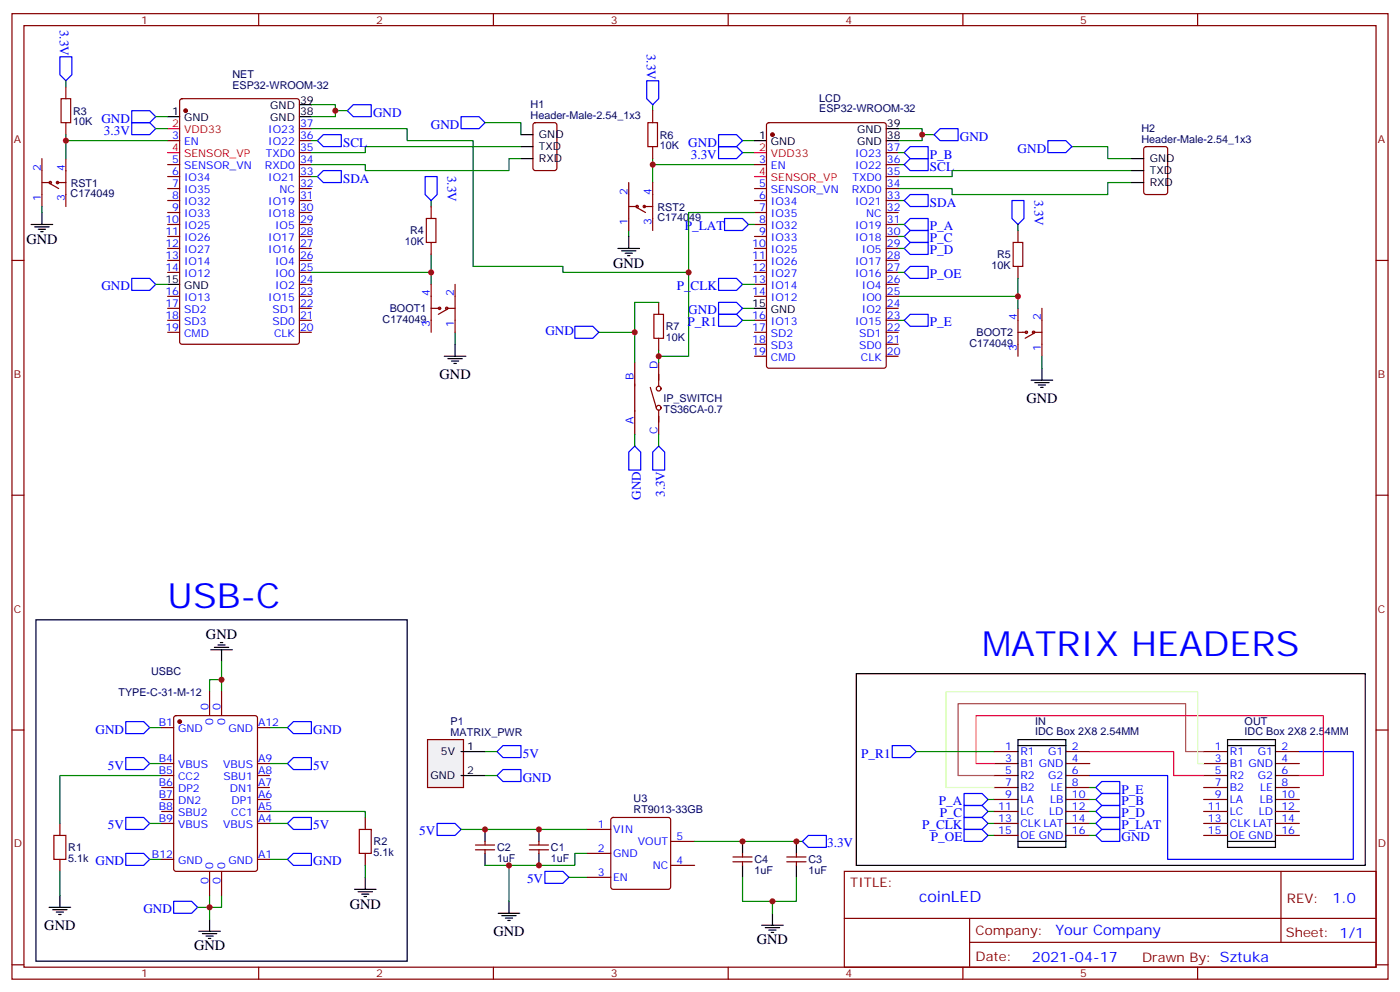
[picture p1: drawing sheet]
<svg xmlns="http://www.w3.org/2000/svg" width="412mm" height="292mm" viewBox="0 0 412 292" stroke-linecap="round" stroke-linejoin="round" font-family="sans-serif">
<g fill="none" stroke="#870000" stroke-width=".35">
<path d="M3.5 4h405.4v284.4h-405.4zM7.1 7.5h398.2v277.3h-398.2zM76.2 4v3.5M145.3 4v3.5M214.5 4v3.5M283.6 4v3.5M352.8 4v3.5M19.4 25.5v3.6M19.4 36.1v3.6M53.2 29.3l.4-.2h33.9l.6 .4 .1 71.2-.5 .6-34.1 .1-.6-.5-.1-71.1zM88.2 37.9h3.5M12.3 46.7v14.1"/>
<path d="M12.3 53.8h2.5M14.8 54.1l2.5 1.4M16.9 53.8h2.5M19.4 46.7v14.1M49.4 41.4h3.5M49.4 48.5h3.5M49.4 52h3.5M49.4 55.5h3.5M49.4 59.1h3.5M88.2 41.4h3.5M88.2 44.9h3.5M88.2 48.5h3.5"/>
<path d="M88.2 52h3.5M88.2 55.5h3.5M88.2 59.1h3.5M3.5 76.7h3.6M49.4 76.7h3.5M49.4 62.6h3.5M49.4 66.1h3.5M49.4 69.6h3.5M49.4 73.2h3.5M88.2 76.7h3.5M88.2 62.6h3.5M88.2 66.1h3.5"/>
<path d="M88.2 69.6h3.5M88.2 73.2h3.5M127 60.8v3.5M127 71.4v3.5M405.3 76.7h3.6M49.4 80.2h3.5M49.4 87.3h3.5M49.4 90.8h3.5M49.4 94.3h3.5M49.4 97.9h3.5M88.2 80.2h3.5M88.2 83.7h3.5"/>
<path d="M88.2 87.3h3.5M88.2 90.8h3.5M88.2 94.3h3.5M88.2 97.9h3.5M127 90.8h2.5M127 83.7v14.2M131.6 90.8h2.5M131.6 91.2l-2.5 1.4M134.1 83.7v14.2M3.5 145.8h3.6M405.3 145.8h3.6M3.5 215h3.6"/>
<path d="M405.3 215h3.6M292.8 221.3h7.1M292.8 224.9h7.1M292.8 228.4h7.1M292.8 231.9h7.1M292.8 235.4h7.1M292.8 239h7.1M314 221.3h7M314 224.9h7M314 228.4h7M314 231.9h7M314 235.4h7"/>
<path d="M314 239h7M17.6 242.5v3.5M17.6 253.1v3.5M107.6 240.7v3.6M107.6 251.3v3.5M140.1 250.3h5.6M140.1 248.8h5.6M142.9 247.8v1M142.9 250.3v1M155.9 250.3h5.7M155.9 248.8h5.7M158.7 247.8v1"/>
<path d="M158.7 250.3v1M172.9 244.3h7M172.9 251.3h7M172.9 258.4h7M180.2 240.9l.4-.2h16.2l.5 .2 .3 .5v19.8l-.3 .5-.5 .2h-16.2l-.5-.2-.2-.5v-19.8zM197.6 254.8h7M197.6 247.8h7M215.9 253.8h5.6M215.9 252.4h5.6M218.7 251.3v1.1M218.7 253.8v1M231.8 253.8h5.6"/>
<path d="M231.8 252.4h5.6M234.6 251.3v1.1M234.6 253.8v1M248.7 256.6h156.6v28.2h-156.6zM292.8 242.5h7.1M292.8 246h7.1M314 242.5h7M314 246h7M377.3 256.6v20.9M248.7 270.5h156.5M285.6 277.5h119.6M285.6 270.5v14.1"/>
<path d="M3.5 284.1h3.6M76.2 284.8v3.6M145.3 284.8v3.6M214.5 284.8v3.6M283.6 284.8v3.6M352.8 284.8v3.6M405.3 284.1h3.6"/>
<circle cx="14.8" cy="53.8" r=".35"/>
<circle cx="16.9" cy="53.8" r=".35"/>
<circle cx="129.5" cy="90.8" r=".35"/>
<circle cx="131.6" cy="90.8" r=".35"/>
</g>
<g fill="none" stroke="#000" stroke-width=".35">
<path d="M49.4 34.4h3.5M88.2 30.8h3.5M88.2 34.4h3.5M9.2 66.1h6.3M10.2 66.8h4.3M11.3 67.5h2.1M12 68.2h.7M12.3 62.6v3.5M49.4 83.7h3.5M130.9 104.9h6.3M131.9 105.6h4.3M133 106.3h2.1"/>
<path d="M133.7 107h.7M134.1 101.4v3.5M10.6 182.5h109.3v100.6h-109.3zM62.1 191.3h6.3M63.1 190.6h4.3M64.2 189.9h2.1M64.9 189.2h.7M65.3 191.3v3.6M299.9 217.8h14.1v31.8h-14.1zM299.9 219.6h14.1M107.6 258.4v3.5M142.9 244.3v3.5"/>
<path d="M142.9 251.3v3.5M158.7 244.3v3.5M158.7 251.3v3.5M218.7 247.8v3.5M218.7 254.8v3.6M234.6 247.8v3.5M234.6 254.8v3.6M299.9 247.8h14.1M14.5 267.2h6.3M15.5 267.9h4.3M16.6 268.6h2.1M17.3 269.3h.7"/>
<path d="M17.6 263.7v3.5M58.6 274.2h6.3M59.6 275h4.3M60.7 275.7h2.1M61.4 276.4h.7M61.7 270.7v3.5M104.4 261.9h6.4M105.5 262.6h4.2M106.5 263.3h2.2M107.2 264h.7M146.8 269h6.3M147.8 269.7h4.2"/>
<path d="M148.9 270.4h2.1M149.6 271.1h.7M149.9 265.4v3.6M224.4 272.5h6.3M225.4 273.2h4.3M226.5 273.9h2.1M227.2 274.6h.7M227.5 269v3.5"/>
</g>
<path d="M49.4 37.9h3.5M49.4 44.9h3.5" fill="none" stroke="#f00" stroke-width=".35"/>
<circle cx="54.7" cy="32.6" r=".53" fill="#870000" stroke="#870000" stroke-width=".35"/>
<path d="M18 29.1h2.8v7h-2.8zM125.6 64.3h2.8v7.1h-2.8zM15.9 246h3.5v7.1h-3.5zM105.8 244.3h3.6v7h-3.6z" fill="none" stroke="#a10000" stroke-width=".35"/>
<g fill="none" stroke="#008700" stroke-width=".35">
<path d="M19.4 39.7v1.7h30M19.4 23.8v1.7M45.9 37.9h3.5M45.9 34.4h3.5M91.7 30.8h7.1v3.6h-7.1M98.8 32.6h3.5M142.9 36.1h10.6v3.6M19.4 41.4v5.3M91.7 52h1.8M91.7 41.4h1.8M127 59.1v1.7M153.5 43.2h-45.9v1.7h-15.9"/>
<path d="M153.5 46.7h-3.6v3.5h-42.3v-1.7h-15.9M12.3 60.8v1.8M127 74.9v8.8M45.9 83.7h3.5M91.7 80.2h35.3M134.1 97.9v3.5M65.3 194.9v8.8M44.1 214.3h3.5M65.3 200.2h-3.6v3.5M79.4 214.3h5.3M44.1 224.9h3.5M47.6 228.4h-30v14.1"/>
<path d="M79.4 239h28.2v1.7M79.4 224.9h5.3M17.6 256.6v7.1M44.1 253.1h3.5M44.1 242.5h3.5M79.4 253.1h5.3M79.4 242.5h5.3M107.6 254.8v3.6M135.8 244.3h37.1M149.9 254.8v10.6M167.6 258.4h5.3M172.9 251.3h-3.6v3.5h-26.4"/>
<path d="M204.6 247.8h31.8M218.7 258.4v7h15.9v-7M61.7 263.7v7M65.3 263.7v3.5h-7.1M227.5 265.4v3.6"/>
</g>
<g fill="none" stroke="#00f" stroke-width=".35">
<path d="M17.6 16.7h3.6v5.3l-1.8 1.8-1.8-1.8zM38.8 36.1h5.3l1.8 1.8-1.8 1.8h-5.3zM38.8 32.6h5.3l1.8 1.8-1.8 1.7h-5.3zM95.2 39.7h5.3v3.5h-5.3l-1.7-1.8zM102.3 32.6l1.8-1.8h5.3v3.6h-5.3zM135.8 34.4h5.3l1.8 1.7-1.8 1.8h-5.3zM95.2 50.2h5.3v3.6h-5.3l-1.7-1.8zM125.2 52h3.6v5.3l-1.8 1.8-1.8-1.8zM38.8 82h5.3l1.8 1.7-1.8 1.8h-5.3zM37 212.5h5.3l1.8 1.8-1.8 1.7h-5.3zM86.4 212.5h5.3v3.5h-5.3l-1.7-1.7zM37 223.1h5.3l1.8 1.8-1.8 1.7h-5.3z"/>
<path d="M86.4 223.1h5.3v3.5h-5.3l-1.7-1.7zM37 251.3h5.3l1.8 1.8-1.8 1.7h-5.3zM37 240.7h5.3l1.8 1.8-1.8 1.8h-5.3zM86.4 251.3h5.3v3.5h-5.3l-1.7-1.7zM86.4 240.7h5.3v3.6h-5.3l-1.7-1.8zM128.8 242.5h5.3l1.7 1.8-1.7 1.7h-5.3zM160.5 256.6h5.3l1.8 1.8-1.8 1.7h-5.3zM238.1 246h5.3v3.6h-5.3l-1.7-1.8zM51.2 265.4h5.2l1.8 1.8-1.8 1.8h-5.2z"/>
</g>
<path d="M125.9 217.8h10.6v14.1h-10.6z" fill="#f0f0f0" stroke="#870000" stroke-width=".35"/>
<g fill="none" stroke="#000" stroke-width=".35">
<path d="M153.5 39.7h3.5M261.1 37.9h3.5M153.5 46.7h3.5M153.5 43.2h3.5M222.2 41.4h3.6M261.1 41.4h3.5M333.4 46.7h3.5M333.4 53.8h3.5M333.4 50.2h3.5M182 73.2h6.4M183.1 73.9h4.2M184.1 74.6h2.2"/>
<path d="M184.9 75.3h.7M185.2 69.6v3.6M222.2 90.8h3.6M303.7 112h6.4M304.8 112.7h4.2M305.9 113.4h2.1M306.6 114.1h.7M306.9 108.4v3.6M252.2 198.4h150v56.4h-150zM361.6 217.8h14.1v31.8h-14.1zM361.6 219.6h14.1M135.8 221.3h7.1"/>
<path d="M135.8 228.4h7.1M361.6 247.8h14.1"/>
</g>
<g fill="none" stroke="#00f" stroke-width=".35">
<path d="M190.5 23.8h3.5v5.3l-1.7 1.7-1.8-1.7zM211.7 39.7h5.3l1.7 1.7-1.7 1.8h-5.3zM276.9 37.9h5.3v3.5h-5.3l-1.7-1.7zM211.7 43.2h5.3l1.7 1.7-1.7 1.8h-5.3zM266.3 48.5l1.8-1.8h5.3v3.5h-5.3zM266.3 59.1l1.8-1.8h5.3v3.5h-5.3zM268.1 43.2h5.3v3.5h-5.3l-1.8-1.8zM298.1 59.1h3.5v5.2l-1.7 1.8-1.8-1.8zM308.7 41.4h5.3l1.7 1.8-1.7 1.7h-5.3zM213.4 64.3h5.3l1.8 1.8-1.8 1.8h-5.3zM266.3 66.1l1.8-1.8h5.3v3.6h-5.3zM266.3 73.2l1.8-1.8h5.3v3.5h-5.3z"/>
<path d="M268.1 67.9h5.3v3.5h-5.3l-1.8-1.8zM169.3 96.1h5.3l1.8 1.8-1.8 1.7h-5.3zM211.7 89h5.3l1.7 1.8-1.7 1.8h-5.3zM211.7 92.6h5.3l1.7 1.7-1.7 1.8h-5.3zM211.7 82h5.3l1.7 1.7-1.7 1.8h-5.3zM266.3 80.2l1.8-1.7h5.3v3.5h-5.3zM268.1 92.6h5.3v3.5h-5.3l-1.8-1.8zM187 131.4l1.7 1.7v5.3h-3.5v-5.3zM192.3 133.1l1.7-1.7 1.8 1.7v5.3h-3.5zM148.2 219.6h5.3v3.5h-5.3l-1.8-1.8zM262.8 219.6h5.3l1.8 1.7-1.8 1.8h-5.3zM148.2 226.6h5.3v3.6h-5.3l-1.8-1.8z"/>
<path d="M284 233.7h5.3l1.7 1.7-1.7 1.8h-5.3zM284 237.2h5.3l1.7 1.8-1.7 1.7h-5.3zM322.8 239l1.8-1.8h5.2v3.5h-5.2zM324.6 233.7h5.2v3.5h-5.2l-1.8-1.8zM324.6 230.2h5.2v3.5h-5.2l-1.8-1.8zM284 244.3h5.3l1.7 1.7-1.7 1.8h-5.3zM284 240.7h5.3l1.7 1.8-1.7 1.8h-5.3zM324.6 240.7h5.2v3.6h-5.2l-1.8-1.8zM324.6 244.3h5.2v3.5h-5.2l-1.8-1.8z"/>
</g>
<g fill="none" stroke="#008700" stroke-width=".35">
<path d="M91.7 37.9h28.2v3.5h19.4v37.1h26.5v1.7h37M192.3 30.8v1.8M264.6 37.9h7v3.5h-7M271.6 39.7h3.6M192.3 46.7v1.8h29.9M192.3 48.5v5.3M218.7 41.4h3.5M218.7 44.9h3.5M264.6 48.5h1.7M264.6 59.1h1.7M264.6 44.9h1.7M315.7 43.2h10.6v3.5h7.1"/>
<path d="M333.4 53.8h-7.1v3.5h-45.8v-1.8h-15.9M333.4 50.2h-52.9v1.8h-15.9M185.2 67.9v1.7M220.5 66.1h1.7M222.2 62.6h-19.4v42.3h-8.8v1.8M264.6 66.1h1.7M264.6 69.6h1.7M264.6 73.2h1.7M299.9 66.1v1.8M176.4 97.9h10.6v8.8M194 89h-7v8.9M218.7 90.8h3.5"/>
<path d="M218.7 94.3h3.5M218.7 83.7h3.5M264.6 87.3h35.3M264.6 94.3h1.7M264.6 80.2h1.7M299.9 82v8.8M194 103.2v1.7M306.9 104.9v3.5M187 127.8v3.6M194 127.8v3.6M142.9 228.4h3.5M142.9 221.3h3.5"/>
<path d="M269.9 221.3h22.9M291 239h1.8M291 235.4h1.8M321 239h1.8M321 235.4h1.8M321 231.9h1.8M291 242.5h1.8M291 246h1.8M321 242.5h1.8M321 246h1.8"/>
</g>
<path d="M190.9 36.1h2.8v7.1h-2.8zM298.4 71.4h2.9v7.1h-2.9zM192.6 92.6h2.8v7h-2.8z" fill="none" stroke="#a10000" stroke-width=".35"/>
<g fill="none" stroke="#870000" stroke-width=".35">
<path d="M157.2 36.3l.5-.2h5.6l.7 .5v12.9l-.4 .7h-5.9l-.7-.4v-13zM192.3 32.6v3.5M226 36.3l.5-.2h33.8l.7 .5 .1 71.1-.5 .7h-34.1l-.7-.4v-71.2zM185.2 53.8v14.1M192.3 43.2v3.5M192.3 53.8v14.1M222.2 48.5h3.6M222.2 55.5h3.6M222.2 59.1h3.6M261.1 44.9h3.5M261.1 48.5h3.5M261.1 52h3.5"/>
<path d="M261.1 55.5h3.5M261.1 59.1h3.5M337.1 43.4l.5-.2h5.7l.6 .4 .1 13-.5 .6-5.9 .1-.6-.5-.1-12.9zM185.2 60.8h2.5M187.7 61.2l2.4 1.4M189.8 60.8h2.5M222.2 62.6h3.6M222.2 66.1h3.6M222.2 69.6h3.6M222.2 73.2h3.6M222.2 76.7h3.6M261.1 62.6h3.5"/>
<path d="M261.1 66.1h3.5M261.1 69.6h3.5M261.1 73.2h3.5M261.1 76.7h3.5M299.9 67.9v3.5M299.9 78.5v3.5M194 89v3.6M194 99.6v3.6M222.2 97.9h3.6M222.2 80.2h3.6M222.2 83.7h3.6M222.2 87.3h3.6"/>
<path d="M222.2 94.3h3.6M261.1 97.9h3.5M261.1 80.2h3.5M261.1 83.7h3.5M261.1 87.3h3.5M261.1 90.8h3.5M261.1 94.3h3.5M299.9 90.8v14.1M299.9 97.9h2.4M304.4 98.2l-2.4 1.4M304.4 97.9h2.5M306.9 90.8v14.1"/>
<path d="M187 106.7v21.1M191.6 114.1l1.7 6M194 106.7v7M222.2 101.4h3.6M222.2 104.9h3.6M261.1 101.4h3.5M261.1 104.9h3.5M194 120.8v7M47.6 214.3h3.6M51.4 211l.5-.3h23.2l.7 .5v44.7l-.4 .7h-23.5l-.7-.5v-44.6zM61.7 203.7v7M65.3 203.7v7"/>
<path d="M75.8 214.3h3.6M47.6 224.9h3.6M47.6 228.4h3.6M47.6 231.9h3.6M47.6 235.4h3.6M47.6 239h3.6M75.8 224.9h3.6M75.8 228.4h3.6M75.8 231.9h3.6M75.8 235.4h3.6M75.8 239h3.6M354.5 221.3h7.1"/>
<path d="M354.5 224.9h7.1M354.5 228.4h7.1M354.5 231.9h7.1M354.5 235.4h7.1M354.5 239h7.1M375.7 221.3h7.1M375.7 224.9h7.1M375.7 228.4h7.1M375.7 231.9h7.1M375.7 235.4h7.1M375.7 239h7.1M47.6 242.5h3.6"/>
<path d="M47.6 253.1h3.6M61.7 256.6v7.1M65.3 256.6v7.1M75.8 242.5h3.6M75.8 253.1h3.6M354.5 242.5h7.1M354.5 246h7.1M375.7 242.5h7.1M375.7 246h7.1"/>
<circle cx="187.7" cy="60.8" r=".35"/>
<circle cx="189.8" cy="60.8" r=".35"/>
<circle cx="302.3" cy="97.9" r=".35"/>
<circle cx="304.4" cy="97.9" r=".35"/>
<circle cx="194" cy="114.4" r=".71"/>
<circle cx="194" cy="120.1" r=".71"/>
</g>
<path d="M222.2 52h3.6M222.2 44.9h3.6M321 221.3h24.7v7.1h8.8" fill="none" stroke="#f00" stroke-width=".35"/>
<g fill="#870000" stroke="#870000" stroke-width=".35">
<circle cx="227.5" cy="39.7" r=".53"/>
<circle cx="52.9" cy="212.5" r=".53"/>
</g>
<path d="M354.5 221.3h-5.3v-14.1h-67v21.2h10.6" fill="none" stroke="#936" stroke-width=".35"/>
<path d="M382.8 221.3h15.8v31.8h-54.6v-24.7h-23" fill="none" stroke="#00c" stroke-width=".35"/>
<path d="M292.8 224.9h-5.3v-14.2h102.3v17.7h-7" fill="none" stroke="#f09" stroke-width=".35"/>
<path d="M354.5 224.9h-1.7v-21.2h-74.1v28.2h14.1" fill="none" stroke="#cf9" stroke-width=".35"/>
<g fill="#c00">
<circle cx="61.7" cy="267.2" r=".88"/>
<circle cx="65.3" cy="200.2" r=".88"/>
<circle cx="158.8" cy="244.3" r=".88"/>
<circle cx="158.8" cy="254.8" r=".88"/>
<circle cx="149.9" cy="254.8" r=".88"/>
<circle cx="142.9" cy="244.3" r=".88"/>
<circle cx="218.7" cy="247.8" r=".88"/>
<circle cx="227.5" cy="265.4" r=".88"/>
<circle cx="234.6" cy="247.8" r=".88"/>
<circle cx="98.8" cy="32.6" r=".88"/>
<circle cx="19.4" cy="41.4" r=".88"/>
<circle cx="127" cy="80.2" r=".88"/>
<circle cx="299.9" cy="87.3" r=".88"/>
<circle cx="192.3" cy="48.5" r=".88"/>
<circle cx="271.6" cy="39.7" r=".88"/>
<circle cx="187" cy="97.9" r=".88"/>
<circle cx="194" cy="104.9" r=".88"/>
<circle cx="202.8" cy="80.2" r=".88"/>
</g>
<g font-size="10.2" fill="#00f">
<text x="49.4" y="179">USB-C</text>
<text x="289.3" y="193.1">MATRIX HEADERS</text>
</g>
<text font-size="4.6" fill="#00f" x="270.8" y="265.6">coinLED</text>
<g font-size="4.2">
<text x="7.8" y="71.8">GND</text>
<text x="180.6" y="78.8">GND</text>
<text x="129.5" y="111.6">GND</text>
<text x="302.4" y="118.7">GND</text>
<text x="60.7" y="188.1">GND</text>
<text x="103" y="267.5">GND</text>
<text x="13.1" y="273.9">GND</text>
<text x="145.3" y="275.7">GND</text>
<text x="57.1" y="279.9">GND</text>
<text x="223" y="278.1">GND</text>
</g>
<g font-size="4.2" fill="#00f">
<text x="392.5" y="265.9">1.0</text>
<text x="310.9" y="275.4">Your Company</text>
<text x="304" y="283.2">2021-04-17</text>
</g>
<g font-size="3.9" fill="#00f">
<text x="17.6" y="8.8" transform="rotate(90 17.6 8.8)">3.3V</text>
<text x="190.5" y="15.8" transform="rotate(90 190.5 15.8)">3.3V</text>
<text x="109.9" y="34.4">GND</text>
<text x="29.9" y="36.1">GND</text>
<text x="30.6" y="39.7">3.3V</text>
<text x="126.9" y="37.9">GND</text>
<text x="282.8" y="41.4">GND</text>
<text x="101.1" y="43.2">SCL</text>
<text x="202.8" y="43.2">GND</text>
<text x="203.5" y="46.7">3.3V</text>
<text x="273.9" y="46.7">P_B</text>
<text x="299.8" y="44.9">GND</text>
<text x="101.1" y="53.8">SDA</text>
<text x="131.8" y="51.8" transform="rotate(90 131.8 51.8)">3.3V</text>
<text x="273.9" y="50.2">SCL</text>
<text x="304.7" y="58.9" transform="rotate(90 304.7 58.9)">3.3V</text>
<text x="273.9" y="60.8">SDA</text>
<text x="201.8" y="67.9">P_LAT</text>
<text x="273.9" y="67.9">P_A</text>
<text x="273.9" y="71.4">P_C</text>
<text x="273.9" y="74.9">P_D</text>
<text x="273.9" y="82">P_OE</text>
<text x="29.9" y="85.5">GND</text>
<text x="199.3" y="85.5">P_CLK</text>
<text x="202.8" y="92.6">GND</text>
<text x="160.7" y="98.6">GND</text>
<text x="202.6" y="96.1">P_R1</text>
<text x="273.9" y="96.1">P_E</text>
<text x="188.7" y="147.1" transform="rotate(-90 188.7 147.1)">GND</text>
<text x="195.8" y="146.4" transform="rotate(-90 195.8 146.4)">3.3V</text>
<text x="28.1" y="216">GND</text>
<text x="92.3" y="216">GND</text>
<text x="31.8" y="226.6">5V</text>
<text x="92.3" y="226.6">5V</text>
<text x="154" y="223.1">5V</text>
<text x="253.7" y="223.1">P_R1</text>
<text x="154" y="230.2">GND</text>
<text x="330.4" y="233.7">P_E</text>
<text x="276.6" y="237.2">P_A</text>
<text x="330.4" y="237.2">P_B</text>
<text x="31.8" y="244.3">5V</text>
<text x="92.3" y="244.3">5V</text>
<text x="271.7" y="244.3">P_CLK</text>
<text x="276.8" y="240.7">P_C</text>
<text x="330.4" y="244.3">P_LAT</text>
<text x="330.4" y="240.7">P_D</text>
<text x="123.5" y="246">5V</text>
<text x="243.7" y="249.6">3.3V</text>
<text x="274.2" y="247.8">P_OE</text>
<text x="330.4" y="247.8">GND</text>
<text x="28.1" y="254.8">GND</text>
<text x="92.3" y="254.8">GND</text>
<text x="155.3" y="260.1">5V</text>
<text x="42.2" y="269">GND</text>
</g>
<g font-size="3.9" fill="#800">
<text x="250.5" y="261.2">TITLE:</text>
<text x="379.1" y="265.9">REV:</text>
<text x="287.4" y="275.4">Company:</text>
<text x="378.7" y="276">Sheet: 1/1</text>
<text x="287.4" y="283.1">Date:</text>
<text x="336.4" y="283.2">Drawn By: Sztuka</text>
</g>
<g font-size="3.2" fill="#800">
<text x="41.6" y="7">1</text>
<text x="110.8" y="7">2</text>
<text x="179.9" y="7">3</text>
<text x="249.1" y="7">4</text>
<text x="318.2" y="7">5</text>
<text x="4.1" y="42.1">A</text>
<text x="405.9" y="42.1">A</text>
<text x="4.1" y="111.3">B</text>
<text x="405.9" y="111.3">B</text>
<text x="4.1" y="180.4">C</text>
<text x="405.9" y="180.4">C</text>
<text x="4.1" y="249.6">D</text>
<text x="405.9" y="249.6">D</text>
<text x="41.6" y="287.8">1</text>
<text x="110.8" y="287.8">2</text>
<text x="179.9" y="287.8">3</text>
<text x="249.1" y="287.8">4</text>
<text x="318.2" y="287.8">5</text>
</g>
<g font-size="3.2" fill="#000080">
<text x="68.5" y="22.9">NET</text>
<text x="68.5" y="26.1">ESP32-WROOM-32</text>
<text x="241.3" y="30">LCD</text>
<text x="21.5" y="33.8">R3</text>
<text x="156.3" y="35.1">Header-Male-2.54_1x3</text>
<text x="156.3" y="31.9">H1</text>
<text x="241.3" y="33.1">ESP32-WROOM-32</text>
<text x="21.5" y="36.9">10K</text>
<text x="194.4" y="40.8">R6</text>
<text x="336.2" y="38.9">H2</text>
<text x="194.4" y="44">10K</text>
<text x="336.2" y="42.1">Header-Male-2.54_1x3</text>
<text x="20.8" y="58.1">C174049</text>
<text x="20.8" y="54.9">RST1</text>
<text x="193.7" y="65.1">C174049</text>
<text x="193.7" y="62">RST2</text>
<text x="120.8" y="69.1">R4</text>
<text x="119.2" y="72.2">10K</text>
<text x="293.7" y="76.1">R5</text>
<text x="292.1" y="79.2">10K</text>
<text x="112.7" y="95.1">C174049</text>
<text x="114.8" y="92">BOOT1</text>
<text x="196.1" y="100.4">10K</text>
<text x="196.1" y="97.3">R7</text>
<text x="287.7" y="99">BOOT2</text>
<text x="285.6" y="102.2">C174049</text>
<text x="195.4" y="118.3">IP_SWITCH</text>
<text x="195.4" y="121.7">TS36CA-0.7</text>
<text x="44.5" y="198.8">USBC</text>
<text x="34.9" y="204.8">TYPE-C-31-M-12</text>
<text x="132.7" y="213.5">P1</text>
<text x="304.9" y="213.4">IN</text>
<text x="366.6" y="213.4">OUT</text>
<text x="132.7" y="216.7">MATRIX_PWR</text>
<text x="304.9" y="216.6">IDC Box 2X8 2.54MM</text>
<text x="366.6" y="216.6">IDC Box 2X8 2.54MM</text>
<text x="186.6" y="239.5">RT9013-33GB</text>
<text x="186.6" y="236.3">U3</text>
<text x="20.1" y="250.7">R1</text>
<text x="110.1" y="249">R2</text>
<text x="146.4" y="250.7">C2</text>
<text x="162.3" y="250.7">C1</text>
<text x="20.1" y="253.9">5.1k</text>
<text x="110.1" y="252.1">5.1k</text>
<text x="146.4" y="253.9">1uF</text>
<text x="162.3" y="253.9">1uF</text>
<text x="222.2" y="257.4">1uF</text>
<text x="222.2" y="254.3">C4</text>
<text x="238.1" y="257.4">1uF</text>
<text x="238.1" y="254.3">C3</text>
</g>
<g font-size="3.2">
<text x="50.7" y="34">1</text>
<text x="54.2" y="35.8">GND</text>
<text x="79.6" y="32.2">GND</text>
<text x="79.6" y="35.8">GND</text>
<text x="88.4" y="30.5">39</text>
<text x="88.4" y="34">38</text>
<text x="158.7" y="40.7">GND</text>
<text x="223.6" y="41.1">1</text>
<text x="252.5" y="39.3">GND</text>
<text x="261.2" y="37.5">39</text>
<text x="261.2" y="41.1">38</text>
<text x="158.7" y="47.8">RXD</text>
<text x="158.7" y="44.2">TXD</text>
<text x="227.1" y="42.8">GND</text>
<text x="252.5" y="42.8">GND</text>
<text x="338.7" y="47.8">GND</text>
<text x="338.7" y="51.3">TXD</text>
<text x="338.7" y="54.8">RXD</text>
<text x="48.7" y="83.4">15</text>
<text x="54.2" y="85.2">GND</text>
<text x="221.6" y="90.5">15</text>
<text x="227.1" y="92.2">GND</text>
<text x="137.6" y="221">1</text>
<text x="129.9" y="222.4">5V</text>
<text x="126.8" y="229.4">GND</text>
<text x="137.6" y="228">2</text>
</g>
<g font-size="3.2" fill="#00f">
<text x="50.7" y="41.1">3</text>
<text x="79" y="39.3">IO23</text>
<text x="88.4" y="37.5">37</text>
<text x="88.4" y="41.1">36</text>
<text x="54.2" y="42.8">EN</text>
<text x="78.3" y="46.4">TXD0</text>
<text x="79" y="42.8">IO22</text>
<text x="88.4" y="44.6">35</text>
<text x="251.9" y="46.4">IO23</text>
<text x="261.2" y="44.6">37</text>
<text x="12" y="50.2" transform="rotate(-90 12 50.2)">2</text>
<text x="19" y="50.2" transform="rotate(-90 19 50.2)">4</text>
<text x="50.7" y="51.6">6</text>
<text x="50.7" y="48.1">5</text>
<text x="54.2" y="53.4">IO34</text>
<text x="54.2" y="49.9">SENSOR_VN</text>
<text x="78" y="49.9">RXD0</text>
<text x="79" y="53.4">IO21</text>
<text x="88.4" y="48.1">34</text>
<text x="88.4" y="51.6">33</text>
<text x="223.6" y="48.1">3</text>
<text x="227.1" y="49.9">EN</text>
<text x="251.2" y="53.4">TXD0</text>
<text x="251.9" y="49.9">IO22</text>
<text x="261.2" y="48.1">36</text>
<text x="261.2" y="51.6">35</text>
<text x="12" y="59.3" transform="rotate(-90 12 59.3)">1</text>
<text x="19" y="59.3" transform="rotate(-90 19 59.3)">3</text>
<text x="50.7" y="58.7">8</text>
<text x="50.7" y="55.2">7</text>
<text x="54.2" y="56.9">IO35</text>
<text x="82.3" y="56.9">NC</text>
<text x="88.4" y="55.2">32</text>
<text x="88.4" y="58.7">31</text>
<text x="184.9" y="57.3" transform="rotate(-90 184.9 57.3)">2</text>
<text x="191.9" y="57.3" transform="rotate(-90 191.9 57.3)">4</text>
<text x="223.6" y="58.7">6</text>
<text x="223.6" y="55.2">5</text>
<text x="227.1" y="56.9">SENSOR_VN</text>
<text x="250.9" y="56.9">RXD0</text>
<text x="261.2" y="55.2">34</text>
<text x="261.2" y="58.7">33</text>
<text x="48.7" y="65.8">10</text>
<text x="50.7" y="62.2">9</text>
<text x="54.2" y="64">IO33</text>
<text x="54.2" y="60.5">IO32</text>
<text x="79" y="60.5">IO19</text>
<text x="79" y="64">IO18</text>
<text x="88.4" y="62.2">30</text>
<text x="88.4" y="65.8">29</text>
<text x="223.6" y="65.8">8</text>
<text x="223.6" y="62.2">7</text>
<text x="227.1" y="64">IO35</text>
<text x="227.1" y="60.5">IO34</text>
<text x="251.9" y="60.5">IO21</text>
<text x="255.2" y="64">NC</text>
<text x="261.2" y="62.2">32</text>
<text x="261.2" y="65.8">31</text>
<text x="48.7" y="69.3">11</text>
<text x="54.2" y="71">IO26</text>
<text x="54.2" y="67.5">IO25</text>
<text x="79" y="71">IO17</text>
<text x="81" y="67.5">IO5</text>
<text x="88.4" y="69.3">28</text>
<text x="184.9" y="66.4" transform="rotate(-90 184.9 66.4)">1</text>
<text x="191.9" y="66.4" transform="rotate(-90 191.9 66.4)">3</text>
<text x="223.6" y="69.3">9</text>
<text x="227.1" y="71">IO33</text>
<text x="227.1" y="67.5">IO32</text>
<text x="251.9" y="67.5">IO19</text>
<text x="251.9" y="71">IO18</text>
<text x="261.2" y="69.3">30</text>
<text x="48.7" y="76.3">13</text>
<text x="48.7" y="72.8">12</text>
<text x="54.2" y="74.6">IO27</text>
<text x="79" y="74.6">IO16</text>
<text x="88.4" y="72.8">27</text>
<text x="88.4" y="76.3">26</text>
<text x="221.6" y="76.3">11</text>
<text x="221.6" y="72.8">10</text>
<text x="227.1" y="74.6">IO25</text>
<text x="253.9" y="74.6">IO5</text>
<text x="261.2" y="72.8">29</text>
<text x="261.2" y="76.3">28</text>
<text x="48.7" y="79.9">14</text>
<text x="54.2" y="81.6">IO12</text>
<text x="54.2" y="78.1">IO14</text>
<text x="81" y="78.1">IO4</text>
<text x="81" y="81.6">IO0</text>
<text x="88.4" y="79.9">25</text>
<text x="88.4" y="83.4">24</text>
<text x="221.6" y="83.4">13</text>
<text x="221.6" y="79.9">12</text>
<text x="227.1" y="81.6">IO27</text>
<text x="227.1" y="78.1">IO26</text>
<text x="251.9" y="78.1">IO17</text>
<text x="251.9" y="81.6">IO16</text>
<text x="261.2" y="79.9">27</text>
<text x="261.2" y="83.4">26</text>
<text x="48.7" y="86.9">16</text>
<text x="54.2" y="88.7">IO13</text>
<text x="79" y="88.7">IO15</text>
<text x="81" y="85.2">IO2</text>
<text x="88.4" y="86.9">23</text>
<text x="126.6" y="87.3" transform="rotate(-90 126.6 87.3)">4</text>
<text x="133.7" y="87.3" transform="rotate(-90 133.7 87.3)">2</text>
<text x="221.6" y="86.9">14</text>
<text x="227.1" y="88.7">IO12</text>
<text x="227.1" y="85.2">IO14</text>
<text x="253.9" y="85.2">IO4</text>
<text x="253.9" y="88.7">IO0</text>
<text x="261.2" y="86.9">25</text>
<text x="48.7" y="94">18</text>
<text x="48.7" y="90.5">17</text>
<text x="54.2" y="95.7">SD3</text>
<text x="54.2" y="92.2">SD2</text>
<text x="80.3" y="92.2">SD1</text>
<text x="80.3" y="95.7">SD0</text>
<text x="88.4" y="90.5">22</text>
<text x="88.4" y="94">21</text>
<text x="221.6" y="94">16</text>
<text x="227.1" y="95.7">IO13</text>
<text x="251.9" y="95.7">IO15</text>
<text x="253.9" y="92.2">IO2</text>
<text x="261.2" y="90.5">24</text>
<text x="261.2" y="94">23</text>
<text x="299.5" y="94.3" transform="rotate(-90 299.5 94.3)">4</text>
<text x="306.6" y="94.3" transform="rotate(-90 306.6 94.3)">2</text>
<text x="48.7" y="97.5">19</text>
<text x="54.2" y="99.3">CMD</text>
<text x="80.7" y="99.3">CLK</text>
<text x="88.4" y="97.5">20</text>
<text x="126.6" y="96.3" transform="rotate(-90 126.6 96.3)">3</text>
<text x="133.7" y="96.3" transform="rotate(-90 133.7 96.3)">1</text>
<text x="221.6" y="101">18</text>
<text x="221.6" y="97.5">17</text>
<text x="227.1" y="99.3">SD2</text>
<text x="253.1" y="99.3">SD1</text>
<text x="261.2" y="97.5">22</text>
<text x="261.2" y="101">21</text>
<text x="221.6" y="104.6">19</text>
<text x="227.1" y="106.3">CMD</text>
<text x="227.1" y="102.8">SD3</text>
<text x="253.1" y="102.8">SD0</text>
<text x="253.6" y="106.3">CLK</text>
<text x="261.2" y="104.6">20</text>
<text x="299.5" y="103.4" transform="rotate(-90 299.5 103.4)">3</text>
<text x="306.6" y="103.4" transform="rotate(-90 306.6 103.4)">1</text>
<text x="186.6" y="112" transform="rotate(-90 186.6 112)">B</text>
<text x="193.7" y="108.8" transform="rotate(-90 193.7 108.8)">D</text>
<text x="186.6" y="124.7" transform="rotate(-90 186.6 124.7)">A</text>
<text x="193.7" y="127.9" transform="rotate(-90 193.7 127.9)">C</text>
<text x="61.4" y="209" transform="rotate(-90 61.4 209)">0</text>
<text x="64.9" y="209" transform="rotate(-90 64.9 209)">0</text>
<text x="46.8" y="213.9">B1</text>
<text x="52.5" y="215.7">GND</text>
<text x="62.8" y="213.5" transform="rotate(-90 62.8 213.5)">0</text>
<text x="66.3" y="213.5" transform="rotate(-90 66.3 213.5)">0</text>
<text x="67.3" y="215.7">GND</text>
<text x="76" y="213.9">A12</text>
<text x="296.1" y="221">1</text>
<text x="315.7" y="221">2</text>
<text x="357.8" y="221">1</text>
<text x="377.5" y="221">2</text>
<text x="46.8" y="224.5">B4</text>
<text x="52.5" y="226.3">VBUS</text>
<text x="65.7" y="226.3">VBUS</text>
<text x="76" y="224.5">A9</text>
<text x="296.1" y="224.5">3</text>
<text x="300.6" y="222.4">R1</text>
<text x="300.6" y="225.9">B1 GND</text>
<text x="308.8" y="222.4">G1</text>
<text x="315.7" y="224.5">4</text>
<text x="357.8" y="224.5">3</text>
<text x="362.3" y="222.4">R1</text>
<text x="362.3" y="225.9">B1 GND</text>
<text x="370.5" y="222.4">G1</text>
<text x="377.5" y="224.5">4</text>
<text x="46.8" y="228">B5</text>
<text x="46.8" y="231.6">B6</text>
<text x="52.5" y="229.8">CC2</text>
<text x="52.5" y="233.3">DP2</text>
<text x="65.9" y="229.8">SBU1</text>
<text x="67.7" y="233.3">DN1</text>
<text x="76" y="231.6">A7</text>
<text x="76" y="228">A8</text>
<text x="296.1" y="228">5</text>
<text x="296.1" y="231.6">7</text>
<text x="300.6" y="229.4">R2</text>
<text x="300.6" y="233">B2</text>
<text x="308.8" y="229.4">G2</text>
<text x="309.5" y="233">LE</text>
<text x="315.7" y="228">6</text>
<text x="315.7" y="231.6">8</text>
<text x="357.8" y="228">5</text>
<text x="357.8" y="231.6">7</text>
<text x="362.3" y="229.4">R2</text>
<text x="362.3" y="233">B2</text>
<text x="370.5" y="229.4">G2</text>
<text x="371.2" y="233">LE</text>
<text x="377.5" y="228">6</text>
<text x="377.5" y="231.6">8</text>
<text x="46.8" y="235.1">B7</text>
<text x="46.8" y="238.6">B8</text>
<text x="52.5" y="236.9">DN2</text>
<text x="68.2" y="236.9">DP1</text>
<text x="76" y="238.6">A5</text>
<text x="76" y="235.1">A6</text>
<text x="294.1" y="238.6">11</text>
<text x="296.1" y="235.1">9</text>
<text x="300.6" y="236.5">LA</text>
<text x="309.3" y="236.5">LB</text>
<text x="315.7" y="235.1">10</text>
<text x="315.7" y="238.6">12</text>
<text x="355.8" y="238.6">11</text>
<text x="357.8" y="235.1">9</text>
<text x="362.3" y="236.5">LA</text>
<text x="371.1" y="236.5">LB</text>
<text x="377.5" y="235.1">10</text>
<text x="377.5" y="238.6">12</text>
<text x="46.8" y="242.1">B9</text>
<text x="52.5" y="240.4">SBU2</text>
<text x="52.5" y="243.9">VBUS</text>
<text x="65.7" y="243.9">VBUS</text>
<text x="68.1" y="240.4">CC1</text>
<text x="76" y="242.1">A4</text>
<text x="176.1" y="243.9">1</text>
<text x="180.6" y="245.3">VIN</text>
<text x="294.1" y="242.1">13</text>
<text x="294.1" y="245.7">15</text>
<text x="300.6" y="240">LC</text>
<text x="300.6" y="243.6">CLK LAT</text>
<text x="309.1" y="240">LD</text>
<text x="315.7" y="242.1">14</text>
<text x="315.7" y="245.7">16</text>
<text x="355.8" y="242.1">13</text>
<text x="355.8" y="245.7">15</text>
<text x="362.3" y="240">LC</text>
<text x="362.3" y="243.6">CLK LAT</text>
<text x="370.8" y="240">LD</text>
<text x="377.5" y="242.1">14</text>
<text x="377.5" y="245.7">16</text>
<text x="176.1" y="251">2</text>
<text x="187.9" y="248.8">VOUT</text>
<text x="199.3" y="247.4">5</text>
<text x="300.6" y="247.1">OE GND</text>
<text x="362.3" y="247.1">OE GND</text>
<text x="44.8" y="252.7">B12</text>
<text x="52.5" y="254.5">GND</text>
<text x="62.8" y="255.9" transform="rotate(-90 62.8 255.9)">0</text>
<text x="66.3" y="255.9" transform="rotate(-90 66.3 255.9)">0</text>
<text x="67.3" y="254.5">GND</text>
<text x="76" y="252.7">A1</text>
<text x="180.6" y="252.4">GND</text>
<text x="192.3" y="255.9">NC</text>
<text x="199.3" y="254.5">4</text>
<text x="61.4" y="260.4" transform="rotate(-90 61.4 260.4)">0</text>
<text x="64.9" y="260.4" transform="rotate(-90 64.9 260.4)">0</text>
<text x="176.1" y="258">3</text>
<text x="180.6" y="259.4">EN</text>
</g>
<g font-size="3.2" fill="#f00">
<text x="50.7" y="37.5">2</text>
<text x="54.2" y="39.3">VDD33</text>
<text x="50.7" y="44.6">4</text>
<text x="54.2" y="46.4">SENSOR_VP</text>
<text x="223.6" y="44.6">2</text>
<text x="227.1" y="46.4">VDD33</text>
<text x="223.6" y="51.6">4</text>
<text x="227.1" y="53.4">SENSOR_VP</text>
</g>
</svg>
